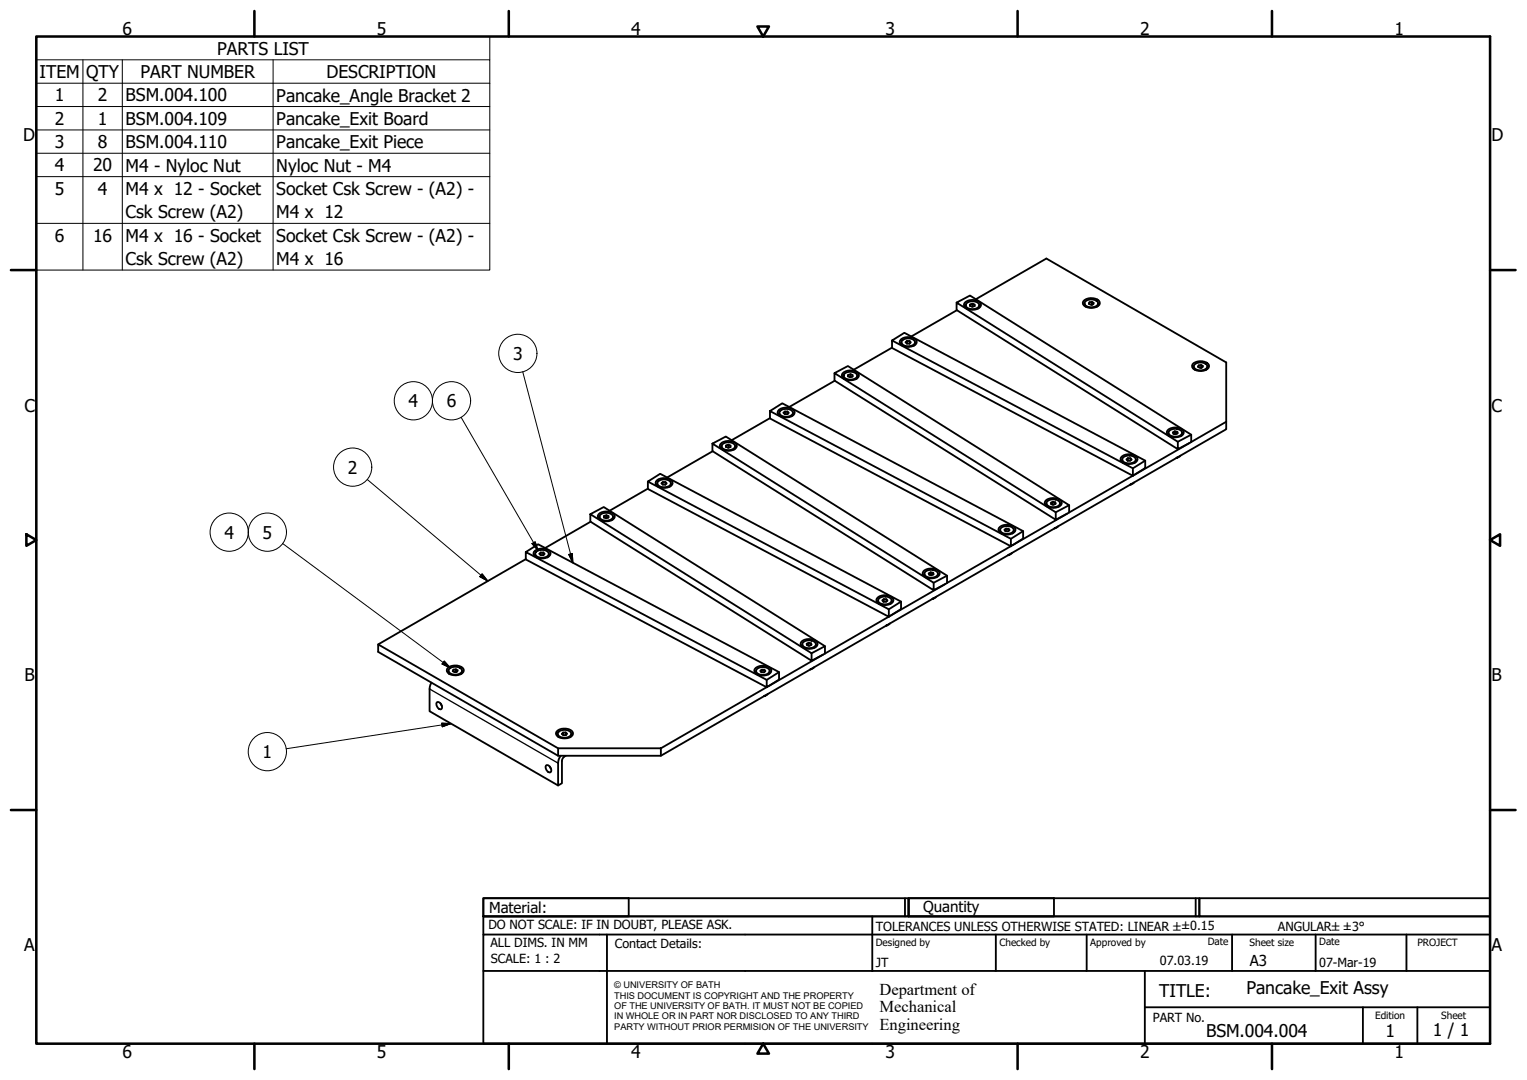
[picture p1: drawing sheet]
<svg xmlns="http://www.w3.org/2000/svg" width="420mm" height="297mm" viewBox="0 0 420 297" stroke-linecap="round" stroke-linejoin="round" font-family="sans-serif">
<!-- layer: Visible (ISO) -->
<g fill="none" stroke="#000" stroke-width=".51">
<path d="M245.4 93.6l66.3 35.2v2.1l-66.3-35.2v-2.1l3.4-2.1 66.3 35.2v2l-3.4 2.2M245.4 95.6l-10.5 6.1M248 93.3a3.2 3.2 0 0 1 4.2 .4 1.62 1.62 0 0 1-2 1.7 2.16 2.16 0 0 1-2.7-1.4zM248 94.2l.1 .5 .3 .4M248.3 93.6a2.42 2.42 0 0 1 3.5 .5 2.18 2.18 0 0 1-3.6 .5l-.1-.7zM249.6 94.5v-.7l-.4 .3 .3 .4h.8M249.6 93.8h.7v.7M250.3 93.8l.3 .4-.3 .3M251.8 94.2l-.1 .5-.3 .4M263.2 83.2l60.9 38.3v2l-60.9-38.2v-2.1l3.7-1.9 60.9 38.3v2l-3.7 1.9M263.3 85.3l-12.6 7.2M265.4 83.3a3.1 3.1 0 0 1 4.5 .3 1.81 1.81 0 0 1-2.2 1.6 1.94 1.94 0 0 1-2.5-1.5z"/>
<path d="M265.7 84v.5l.4 .4M265.8 83.5a2.5 2.5 0 0 1 3.6 .2 1.48 1.48 0 0 1-2 1.3 1.59 1.59 0 0 1-1.7-1.1zM266.9 84.1l.1-.4v.4M267 83.7l.6-.2v.8M267.6 83.5l.6 .3v.4l-.7 .2-.6-.3M267.6 84.3h-.1M267.6 84.3h.1M268.5 82.3l19.4-11.2 49.5 28.6v18.4l-155.6 89.8M269.5 84l-.1 .5-.4 .4M298.1 82.9a3.1 3.1 0 0 1 4.5 .2 1.71 1.71 0 0 1-2.2 1.6 2.06 2.06 0 0 1-2.5-1.4zM298.4 83.4v.6l.4 .4M298.6 82.9a2.48 2.48 0 0 1 3.5 .4 1.6 1.6 0 0 1-2.1 1.2 1.42 1.42 0 0 1-1.6-1.2z"/>
<path d="M299.8 83.1l-.2 .4 .5 .3 .7-.1 .2-.4-.5-.3v.8M300.5 83l-.7 .1v.6M300.5 83.8h.1M300.5 83.8h-.1M302.2 83.4l-.1 .6-.3 .4M328.4 99.9a3.2 3.2 0 0 1 4.2 .5 1.73 1.73 0 0 1-2.1 1.7 2.05 2.05 0 0 1-2.5-1.5zM211.9 113.1l66.3 35.1v2l-66.3-35.1v-2l3.3-2.2 66.3 35.2v2l-3.3 2.1M211.9 115l-10.6 6.1M214.4 112.7a3.2 3.2 0 0 1 4.2 .4 1.62 1.62 0 0 1-2 1.7 2.16 2.16 0 0 1-2.6-1.4zM214.4 113.5l.1 .6 .3 .4M214.7 113a2.39 2.39 0 0 1 3.5 .5 2.2 2.2 0 0 1-3.6 .5l-.1-.7zM216 113.9v-.7l-.4 .3 .3 .4h.8"/>
<path d="M216 113.2h.7v.7M216.7 113.2l.3 .3-.3 .4M218.2 113.5l-.1 .6-.3 .4M229.6 102.6l60.9 38.3v2l-60.9-38.2v-2.1l3.7-1.9 60.9 38.2v2.1l-3.7 1.9M229.7 104.7l-12.5 7.2M231.8 102.7a3.1 3.1 0 0 1 4.5 .3 1.78 1.78 0 0 1-2.2 1.6 1.94 1.94 0 0 1-2.5-1.5zM232.1 103.3l.1 .6 .3 .4M232.2 102.9a2.5 2.5 0 0 1 3.6 .2 1.45 1.45 0 0 1-1.9 1.3 1.64 1.64 0 0 1-1.8-1.1zM233.4 103.1l.6-.2v.7M234 102.9l.6 .3v.4l-.7 .1-.6-.2 .1-.4v.4M234 103.6l-.1 .1M234 103.6l.1 .1"/>
<path d="M235.9 103.3l-.1 .6-.3 .4M321.2 118.4a3 3 0 0 1 4.5 .3 1.8 1.8 0 0 1-2.3 1.6 1.93 1.93 0 0 1-2.3-1.5zM321.5 119v.6l.4 .4M321.9 118.4a2.28 2.28 0 0 1 3.4 .6 2.17 2.17 0 0 1-3.8 0zM323.2 118.6l-.5 .3 .2 .4 .6 .1 .6-.2-.2-.4M323.2 119.3l.2 .1M323.2 119.3v.1M323.9 119.2v-.4l-.7-.2v.7M325.3 119l-.1 .6-.3 .4M327.8 119.6l-3.7 1.9M328.4 100.8l.1 .5 .3 .5M328.7 100.3a2.43 2.43 0 0 1 3.5 .3 1.64 1.64 0 0 1-2.2 1.3 1.46 1.46 0 0 1-1.5-1.3z"/>
<path d="M329.8 100.5l-.2 .4 .5 .3 .7-.1 .2-.4-.5-.3v.7M330.5 100.4l-.7 .1v.5M330.5 101.1h.1M330.5 101.1h-.1M332.2 100.8v.5l-.4 .5M337.4 116l-9.6 5.6M178.3 132.4l66.3 35.2v2l-66.3-35.1v-2.1l3.4-2.1 66.2 35.2v2l-3.3 2.1-17.6 10.2M178.3 134.4l-10.6 6.1M180.8 132.1a3.2 3.2 0 0 1 4.2 .4 1.62 1.62 0 0 1-2 1.7 2.15 2.15 0 0 1-2.6-1.4zM180.8 132.9l.1 .6 .4 .4M181.1 132.4a2.38 2.38 0 0 1 3.5 .4 1.76 1.76 0 0 1-2.3 1.2 1.06 1.06 0 0 1-1.2-.4 1.06 1.06 0 0 1 0-1.2zM182.4 132.6h.7v.7"/>
<path d="M183.1 132.6l.4 .3-.4 .4h-.7l-.4-.4 .4-.3v.7M184.6 132.9v.6l-.4 .4M196 122l60.9 38.3v2l-60.9-38.2v-2.1l3.7-1.9 60.9 38.2v2.1l-3.7 1.9M196.1 124.1l-12.5 7.2M198.5 122.7l.1 .6 .3 .4M198.6 121.8a3.1 3.1 0 0 1 4.1 .6 1.8 1.8 0 0 1-2.2 1.6 1.97 1.97 0 0 1-2.4-1.5zM198.6 122.3a2.52 2.52 0 0 1 3.6 .2 1.45 1.45 0 0 1-1.9 1.3 1.64 1.64 0 0 1-1.8-1.2zM199.8 122.5l.6-.2v.7M200.4 122.3l.6 .2v.5l-.7 .1-.6-.2 .1-.4v.4M200.4 123l-.1 .1M200.4 123l.1 .1M202.3 122.7l-.1 .6-.3 .4"/>
<path d="M287.9 138.4l.1 .5 .3 .5M288 137.5a3.1 3.1 0 0 1 4.1 .6 1.84 1.84 0 0 1-2.2 1.6 1.93 1.93 0 0 1-2.4-1.5zM288.3 137.8a2.27 2.27 0 0 1 3.4 .6 2.07 2.07 0 0 1-3 .9 .85 .85 0 0 1-.7-.7 .85 .85 0 0 1 .3-.8zM289.6 138l-.5 .3 .2 .4 .6 .1 .6-.3-.2-.4M289.6 138.7l.2 .1M289.6 138.7v.1M290.3 138.6v-.5l-.7-.1v.7M291.7 138.4l-.1 .5-.3 .5M294.2 138.9l-3.7 2M308.7 125.5a3.2 3.2 0 0 1 4.2 .4 1.62 1.62 0 0 1-2 1.7 2.15 2.15 0 0 1-2.6-1.4zM308.8 126.4v.5l.4 .4M308.9 125.9a2.47 2.47 0 0 1 3.6 .2 1.47 1.47 0 0 1-2 1.4 1.54 1.54 0 0 1-1.7-1.2z"/>
<path d="M310.3 126l-.4 .3 .3 .4 .8 .1 .4-.4-.3-.4M311 133.3l.3-.1-.4 .1M311.1 126.6v-.6h-.8v.7M311.7 130.8l-17.5 10.2M312.1 132.7l-1 .5M312.5 126.4v.5l-.4 .4M315.1 126.7l-3.4 2.1M324 125.8l-.2 .1M324 125.8l-.3 .2M324.8 125.3l-.9 .6M327.3 121.9l-15.1 8.7M144.7 151.8l66.3 35.2v2l-66.3-35.1v-2.1l3.4-2.1 66.3 35.2v2l-32.6 18.9"/>
<path d="M144.7 153.8l-40.6 23.4M147.2 151.5a3.2 3.2 0 0 1 4.2 .4 1.64 1.64 0 0 1-2 1.7 2.18 2.18 0 0 1-2.6-1.4zM147.3 152.3v.6l.4 .4M147.5 151.8a2.38 2.38 0 0 1 3.5 .4 1.76 1.76 0 0 1-2.3 1.2 1.27 1.27 0 0 1-1.4-1.3zM148.8 152h.7v.7M149.5 152l.4 .3-.4 .4h-.7l-.4-.4 .4-.3v.7M151 152.3v.6l-.4 .4M162.4 141.4l60.9 38.3v2l-60.9-38.2v-2.1l3.7-1.9 60.9 38.2v2.1l-3.7 1.9M162.5 143.5l-12.5 7.2M164.7 141.5a3.1 3.1 0 0 1 4.4 .3 1.8 1.8 0 0 1-2.2 1.6 1.93 1.93 0 0 1-2.4-1.5zM164.9 142.1l.1 .5 .3 .5M165.1 141.7a2.52 2.52 0 0 1 3.5 .1 1.45 1.45 0 0 1-1.9 1.4 1.26 1.26 0 0 1-1.6-1.5z"/>
<path d="M166.2 142.3v-.4v.4M166.2 141.9l.7-.2v.7M166.9 141.7l.6 .2-.1 .5-.6 .1-.6-.2M166.9 142.4l-.2 .1M166.9 142.4v.1M168.7 142.1v.5l-.4 .5M254 157.2a3.1 3.1 0 0 1 4.5 .3 1.84 1.84 0 0 1-2.2 1.6 1.98 1.98 0 0 1-2.4-1.5zM254.3 157.8l.1 .5 .3 .5M254.7 157.1a2.25 2.25 0 0 1 3.4 .7 2.25 2.25 0 0 1-3.7 .3v-.6zM256.1 157.4l-.6 .3 .2 .4 .6 .1 .6-.3-.1-.4M256.1 158.1l.1 .1M256.1 158.1h-.1"/>
<path d="M256.8 158v-.5l-.7-.1v.7M258.1 157.8l-.1 .5-.3 .5M260.6 158.3l-3.7 2M275.1 144.9a3.2 3.2 0 0 1 4.2 .4 1.61 1.61 0 0 1-2 1.7 2.19 2.19 0 0 1-2.6-1.4zM275.2 145.8v.5l.4 .4M275.3 145.3a2.5 2.5 0 0 1 3.6 .2 1.5 1.5 0 0 1-2 1.3 1.22 1.22 0 0 1-1.6-1.5zM276.8 145.4l-.4 .3 .2 .4h.8l.4-.3-.3-.4M277.5 152.6h.2l-.4 .1M277.5 146.1v-.7h-.7v.7M278.1 150.2l-17.5 10.1M278.5 152.1l-1 .5M279 145.8l-.1 .5-.3 .4"/>
<path d="M281.5 146.1l-3.3 2.1M290.2 145.3l.2-.1-.3 .2M291.2 144.7l-.9 .6M293.7 141.3l-15.1 8.7M220.5 176.6a3.1 3.1 0 0 1 4.4 .3 1.78 1.78 0 0 1-2.2 1.6 1.98 1.98 0 0 1-2.4-1.5zM220.7 177.2l.1 .5 .3 .5M221.1 176.6a2.3 2.3 0 0 1 3.4 .6 2.17 2.17 0 0 1-3.8 0zM222.5 176.8l-.6 .3 .2 .4 .7 .1 .5-.3-.1-.4M222.5 177.5l.2 .1M222.5 177.5l-.1 .1M223.2 177.4v-.5l-.7-.1v.7M224.5 177.2v.5l-.4 .5"/>
<path d="M227 177.7l-3.7 2M241.6 164.3a3.2 3.2 0 0 1 4.2 .4 1.64 1.64 0 0 1-2 1.7 2.19 2.19 0 0 1-2.7-1.4zM241.6 165.1v.6l.4 .4M241.7 164.7a2.5 2.5 0 0 1 3.6 .2 1.5 1.5 0 0 1-2 1.3 1.55 1.55 0 0 1-1.7-1.1zM243.2 164.8l-.4 .3 .3 .4h.7l.4-.3-.3-.4M243.9 172h.2l-.3 .1M243.9 165.4v-.6h-.7v.7M244.9 171.5l-.9 .5M245.4 165.1l-.1 .6-.3 .4M247.9 165.5l-3.3 2.1M256.6 164.7l.2-.1-.3 .2M257.6 164.1l-.9 .5"/>
<path d="M260.1 160.6l-15.1 8.7M118.7 187.8l-.5 1.7v6.1l35.4 20.4v-6.1l.1-1 .6-1M120.2 193.2a1.2 1.2 0 0 1 1.2 .5 1.2 1.2 0 0 1 0 1.3 1.3 1.3 0 0 1-1.2-1.8zM121.2 193.4l.4 .7M123.4 183.6a3.2 3.2 0 0 1 4.2 .5 1.73 1.73 0 0 1-2.2 1.6 2.05 2.05 0 0 1-2.5-1.4zM123.4 184.5v.5l.4 .4M123.6 184a2.43 2.43 0 0 1 3.5 .3 1.64 1.64 0 0 1-2.1 1.3 1.42 1.42 0 0 1-1.6-1.3zM124.8 184.2l-.2 .4 .5 .3 .7-.1 .2-.4-.5-.3v.7M125.5 184.1l-.7 .1v.5M125.5 184.8h.1M125.5 184.8h-.1M127.1 184.5v.5l-.4 .4"/>
<path d="M208 183.7a3.2 3.2 0 0 1 4.2 .4 1.64 1.64 0 0 1-2 1.7 2.19 2.19 0 0 1-2.7-1.4zM208 184.5l.1 .6 .3 .4M208.2 184.1a2.47 2.47 0 0 1 3.5 .2 1.52 1.52 0 0 1-2 1.3 1.21 1.21 0 0 1-1.2-.2 1.21 1.21 0 0 1-.3-1.3zM209.6 184.2l-.4 .3 .3 .4h.7l.4-.3-.3-.4M210.3 184.8v-.6h-.7v.7M210.5 191.4l-.3 .1M210.5 191.4h-.2M210.5 191.4h.1M211.3 190.8l-.9 .6M211.8 184.5l-.1 .6-.3 .4M214.4 184.9l-3.4 2.1M223 184.1l.3-.1-.4 .2"/>
<path d="M224 183.5l-.9 .5M226.5 180l-15.1 8.8M150.2 210.6a1.21 1.21 0 0 1 1.3 .5 1.21 1.21 0 0 1 0 1.3 1.32 1.32 0 0 1-1.3-1.8zM151.3 210.8l.3 .6M153.4 200.9a3.2 3.2 0 0 1 4.2 .6 1.71 1.71 0 0 1-2.1 1.6 2.06 2.06 0 0 1-2.5-1.5zM153.4 201.8l.1 .6 .3 .4M153.6 205.8h28.2v2.1h-28.2zM153.6 205.8l-49.5-28.6v2.1l49.5 28.6M153.6 201.3a2.45 2.45 0 0 1 3.6 .4 1.62 1.62 0 0 1-2.2 1.2 1.42 1.42 0 0 1-1.5-1.3zM154.9 201.5h.8v.7M155.7 201.5l.3 .3-.3 .4h-.7l-.4-.3 .3-.4v.6M155.7 207.9l-.7 .4-.3 .6-.1 6.5-1 .6"/>
<path d="M157.2 201.8v.6l-.4 .4"/>
</g>
<!-- layer: Visible Narrow (ISO) -->
<path d="M118.2 189.5l35.4 20.4" fill="none" stroke="#000" stroke-width=".36"/>
<!-- layer: Symbol (ISO) -->
<g fill="none" stroke="#000" stroke-width=".28">
<path d="M10 16.5v-6.5h124.8v6.5M10 16.5h124.8v6.4M10 16.5v57.8h124.8v-51.4M22.8 16.5v57.8M33.7 16.5v57.8M75.1 16.5v57.8M10 22.9h124.8M10 29.3h124.8M10 35.7h124.8M10 42.1h124.8M10 48.6h124.8M10 61.4h124.8"/>
<path d="M119 110.2a5.3 5.3 0 0 0-7.6-4.7 5.3 5.3 0 0 0-.8 9 5.3 5.3 0 0 0 8.3-3.4l.1-.9M126.9 114.8l21.2 36.6M129.5 110.2a5.3 5.3 0 0 0-7.6-4.7 5.3 5.3 0 0 0-.8 9 5.3 5.3 0 0 0 8.3-3.4l.1-.9M143.8 102.2l13.8 52.6M101 131.9l33.2 27.9M77.8 149.5l46.1 34.2M132.7 157.8l1.5 2-2.2-1.2zM146.4 149.5l.9-.5 .8 2.4zM156.5 152.5l1-.3 .1 2.6zM121.5 198.9l2.6 .1-2.4 .9zM122.2 181.8l1.7 1.9-2.3-1.1zM124.1 199l-45.4 6.9"/>
<circle cx="142.5" cy="97.2" r="5.3"/>
<circle cx="97" cy="128.5" r="5.3"/>
<circle cx="63.1" cy="146.4" r="5.3"/>
<circle cx="73.6" cy="146.4" r="5.3"/>
<circle cx="73.6" cy="206.7" r="5.3"/>
</g>
<!-- layer: Border (ISO) -->
<g fill="none" stroke="#000" stroke-width=".7">
<path d="M10 10h400v277h-400zM70 3v7M140 3v7M208.4 7.3h3.2l-1.6 2.7zM280 3v7M350 3v7M3 74.3h7M410 74.3h7M7.3 146.9l2.7 1.6-2.7 1.6zM410 148.5l2.7-1.6v3.2zM3 222.8h7M410 222.8h7"/>
<path d="M70 287v7M140 287v7M210 287l1.6 2.8h-3.2zM280 287v7M350 287v7"/>
</g>
<!-- layer: Title (ISO) -->
<g fill="none" stroke="#000" stroke-width=".51">
<path d="M133 247h40v5h-40zM133 247h117v5h-117zM133 257v-5h277v5M133 257h277v30h-277zM167 257v30M240 252v15M249 247v5M250 247h40v5h-40zM250 247h80v5h-80zM274 257v10M299 257v10M329 247v5"/>
<path d="M330 247h80v5h-80zM339 257v10M362 257v10M387 257v10M133 267h277M315 277h95M315 267v20M375 277v10M390 277v10"/>
</g>
<!-- layer: Symbol (ISO) -->
<path d="M132 158.6l2.2 1.2zM132.7 157.8l1.5 2-2.2-1.2zM146.4 149.5l1.7 1.9zM146.4 149.5l.9-.5 .8 2.4zM156.5 152.5l1.1 2.3zM156.5 152.5l1-.3 .1 2.6zM121.6 182.6l2.3 1.1zM122.2 181.8l1.7 1.9-2.3-1.1zM121.7 199.9l2.4-.9zM121.5 198.9l2.6 .1-2.4 .9z" fill="#000" stroke="#000" stroke-width=".28"/>
<g font-size="4.8">
<text x="33.7" y="9.6">6</text>
<text x="103.7" y="9.6">5</text>
<text x="173.7" y="9.6">4</text>
<text x="243.7" y="9.6">3</text>
<text x="313.7" y="9.6">2</text>
<text x="383.7" y="9.6">1</text>
<text x="59.8" y="15">PARTS LIST</text>
<text x="10.9" y="21.4">ITEM</text>
<text x="23.7" y="21.5">QTY</text>
<text x="38.7" y="21.4">PART NUMBER</text>
<text x="89.9" y="21.5">DESCRIPTION</text>
<text x="15.1" y="27.9">1</text>
<text x="26.9" y="27.9">2</text>
<text x="34.6" y="27.9">BSM.004.100</text>
<text x="76" y="27.9">Pancake_Angle Bracket 2</text>
<text x="15.1" y="34.3">2</text>
<text x="26.9" y="34.3">1</text>
<text x="34.6" y="34.3">BSM.004.109</text>
<text x="76" y="34.3">Pancake_Exit Board</text>
<text x="6.3" y="38.9">D</text>
<text x="15.1" y="40.7">3</text>
<text x="26.9" y="40.7">8</text>
<text x="34.6" y="40.7">BSM.004.110</text>
<text x="76" y="40.8">Pancake_Exit Piece</text>
<text x="410.4" y="38.9">D</text>
<text x="15.1" y="47.1">4</text>
<text x="25.6" y="47.1">20</text>
<text x="34.6" y="47.2">M4 - Nyloc Nut</text>
<text x="76" y="47.2">Nyloc Nut - M4</text>
<text x="15.1" y="53.5">5</text>
<text x="26.9" y="53.5">4</text>
<text x="34.6" y="53.6">M4 x 12 - Socket</text>
<text x="76" y="53.6">Socket Csk Screw - (A2) -</text>
<text x="34.6" y="60">Csk Screw (A2)</text>
<text x="76" y="60">M4 x 12</text>
<text x="15.1" y="66.4">6</text>
<text x="25.6" y="66.4">16</text>
<text x="34.6" y="66.5">M4 x 16 - Socket</text>
<text x="76" y="66.5">Socket Csk Screw - (A2) -</text>
<text x="34.6" y="72.9">Csk Screw (A2)</text>
<text x="76" y="72.9">M4 x 16</text>
<text x="141.2" y="99">3</text>
<text x="6.7" y="113.2">C</text>
<text x="112.4" y="112">4</text>
<text x="122.9" y="112">6</text>
<text x="410.4" y="113.2">C</text>
<text x="95.7" y="130.3">2</text>
<text x="61.7" y="148.1">4</text>
<text x="72.3" y="148.1">5</text>
<text x="6.8" y="187.4">B</text>
<text x="410.4" y="187.4">B</text>
<text x="72.3" y="208.5">1</text>
<text x="6.7" y="261.7">A</text>
<text x="410.4" y="261.7">A</text>
<text x="319" y="274.2">TITLE:</text>
<text x="343" y="273.4">Pancake_Exit Assy</text>
<text x="331.9" y="285.3">BSM.004.004</text>
<text x="381.2" y="285.3">1</text>
<text x="394.2" y="285">1 / 1</text>
<text x="33.7" y="291">6</text>
<text x="103.7" y="290.9">5</text>
<text x="173.7" y="290.9">4</text>
<text x="243.7" y="291">3</text>
<text x="313.7" y="291">2</text>
<text x="383.7" y="290.9">1</text>
</g>
<g font-size="4.6">
<text x="242" y="273.7">Department of</text>
<text x="242" y="278.4">Mechanical</text>
<text x="242" y="283.2">Engineering</text>
</g>
<g font-size="4.1">
<text x="134.6" y="251.1">Material:</text>
<text x="254" y="250.8">Quantity</text>
<text x="343.9" y="265.6">A3</text>
</g>
<g font-size="3.5">
<text x="134.4" y="255.6">DO NOT SCALE: IF IN DOUBT, PLEASE ASK.</text>
<text x="241" y="256">TOLERANCES UNLESS OTHERWISE STATED: LINEAR ±±0.15</text>
<text x="351.6" y="256">ANGULAR±±3°</text>
<text x="134.9" y="260.6">ALL DIMS. IN MM</text>
<text x="169.2" y="260.6">Contact Details:</text>
<text x="135.1" y="264.8">SCALE: 1 : 2</text>
<text x="241" y="266">JT</text>
<text x="319.2" y="265.5">07.03.19</text>
<text x="363" y="266">07-Mar-19</text>
<text x="317.2" y="281.2">PART No.</text>
</g>
<g font-size="2.8">
<text x="241" y="260.1">Designed by</text>
<text x="275" y="260.1">Checked by</text>
<text x="300" y="260.1">Approved by</text>
<text x="332.3" y="260">Date</text>
<text x="343.8" y="260.1">Sheet size</text>
<text x="363" y="260">Date</text>
<text x="390" y="260.1">PROJECT</text>
<text x="378.4" y="280.1">Edition</text>
<text x="396.6" y="280.1">Sheet</text>
</g>
<g font-size="2.5">
<text x="169" y="271.9">© UNIVERSITY OF BATH</text>
<text x="169" y="274.7">THIS DOCUMENT IS COPYRIGHT AND THE PROPERTY</text>
<text x="169" y="277.5">OF THE UNIVERSITY OF BATH. IT MUST NOT BE COPIED</text>
<text x="169" y="280.4">IN WHOLE OR IN PART NOR DISCLOSED TO ANY THIRD</text>
<text x="169" y="283.2">PARTY WITHOUT PRIOR PERMISION OF THE UNIVERSITY</text>
</g>
</svg>
